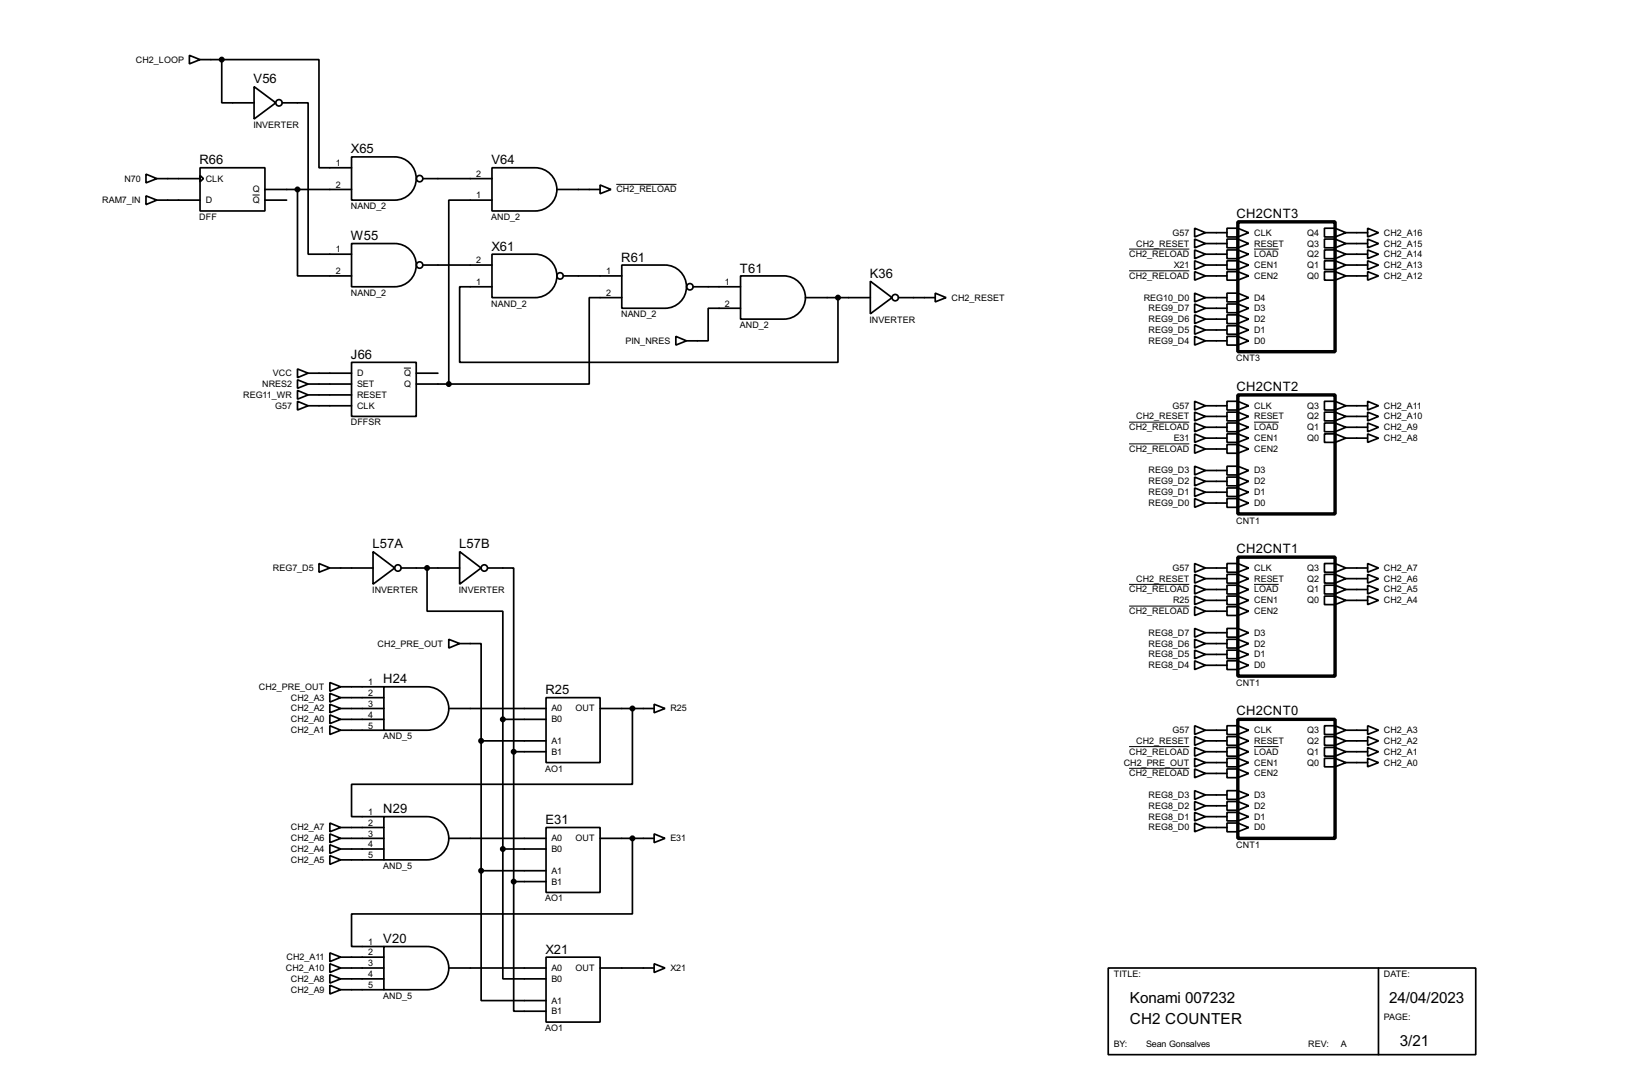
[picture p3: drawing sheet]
<svg xmlns="http://www.w3.org/2000/svg" width="383mm" height="256mm" viewBox="0 0 383 256" stroke-linecap="round" stroke-linejoin="round" font-family="sans-serif">
<g fill="none" stroke="#000" stroke-width=".4">
<path d="M44.5 13l2.5 1-2.5 1zM47 14h5.1M52.1 14h22.9v25.4h7.6M52.1 14v10.2h7.6M47 39.4h15.3v10.2h-15.3zM59.7 20.4l5.1 3.8-5.1 3.8zM66.3 24.2h6.1v35.5h10.2M82.6 36.9h10.2a5.1 5.1 0 0 1 5 5 5.1 5.1 0 0 1-5 5.1h-10.2zM115.6 39.4h10.2a5.1 5.1 0 0 1 5.1 5.1 5.1 5.1 0 0 1-5.1 5.1h-10.2zM34.3 46l2.6 1-2.6 1.1zM34.3 40.9l2.6 1.1-2.6 1zM36.9 42h10.1"/>
<path d="M36.9 47h10.1M47 41.2l.8 .8-.8 .7zM62.3 44.5h20.3M62.3 47h5.1M69.9 44.5v20.3h12.7M82.6 57.2h10.2a5.1 5.1 0 0 1 5 5.1 5.1 5.1 0 0 1-5 5.1h-10.2zM99.4 42h16.2M115.6 59.7h10.2a5.1 5.1 0 0 1 5.1 5.1 5.1 5.1 0 0 1-5.1 5.1h-10.2zM115.6 47h-10.1v43.2M130.9 44.5h10.1M141 43.5l2.6 1-2.6 1zM280.7 56.2l2.6 1-2.6 1z"/>
<path d="M280.7 53.6l2.6 1.1-2.6 1zM280.7 58.7l2.6 1-2.6 1.1zM283.3 59.7h5M283.3 57.2h5M283.3 54.7h5M288.3 53.6h2.6l2.5 1.1-2.5 1h-2.6zM288.3 56.2h2.6l2.5 1-2.5 1h-2.6zM288.3 58.7h2.6l2.5 1-2.5 1.1h-2.6zM290.9 53.6v2.1M290.9 56.2v2M290.9 58.7v2.1M311.2 58.7h2.5l2.6 1-2.6 1.1h-2.5z"/>
<path d="M311.2 56.2h2.5l2.6 1-2.6 1h-2.5zM311.2 53.6h2.5l2.6 1.1-2.6 1h-2.5zM313.7 53.6v2.1M313.7 56.2v2M313.7 58.7v2.1M316.3 59.7h5.1M316.3 57.2h5.1M316.3 54.7h5.1M321.4 58.7l2.5 1-2.5 1.1zM321.4 56.2l2.5 1-2.5 1zM321.4 53.6l2.5 1.1-2.5 1zM99.4 62.3h16.2"/>
<path d="M115.6 67.4h-7.6v17.7h88.9v-15.2M132.4 64.8h13.7M146.1 62.3h10.2a5.1 5.1 0 0 1 5 5 5.1 5.1 0 0 1-5 5.1h-10.2zM146.1 69.9h-7.6v20.3h-33M158.8 79l2.5 1.1-2.5 1zM162.9 67.4h11.1M174 64.8h10.2a5.1 5.1 0 0 1 5.1 5.1 5.1 5.1 0 0 1-5.1 5.1h-10.2zM174 72.4h-7.6v7.7h-5.1M189.3 69.9h15.2M204.5 66.1l5.1 3.8-5.1 3.8zM211.1 69.9h8.7M219.8 68.9l2.5 1-2.5 1z"/>
<path d="M280.7 71.4l2.6 1-2.6 1.1zM280.7 74l2.6 1-2.6 1zM280.7 76.5l2.6 1-2.6 1zM280.7 79l2.6 1.1-2.6 1zM280.7 63.8l2.6 1-2.6 1zM280.7 61.3l2.6 1-2.6 1zM280.7 68.9l2.6 1-2.6 1zM283.3 64.8h5M283.3 69.9h5M283.3 62.3h5M283.3 72.4h5M283.3 75h5"/>
<path d="M283.3 77.5h5M288.3 61.3h2.6l2.5 1-2.5 1h-2.6zM288.3 63.8h2.6l2.5 1-2.5 1h-2.6zM288.3 71.4h2.6l2.5 1-2.5 1.1h-2.6zM288.3 74h2.6l2.5 1-2.5 1h-2.6zM288.3 76.5h2.6l2.5 1-2.5 1h-2.6zM288.3 79h2.6l2.5 1.1-2.5 1h-2.6zM288.3 68.9h2.6l2.5 1-2.5 1h-2.6zM290.9 61.3v2M290.9 63.8v2M290.9 68.9v2M290.9 71.4v2.1"/>
<path d="M290.9 74v2M290.9 76.5v2M290.9 79v2.1M311.2 63.8h2.5l2.6 1-2.6 1h-2.5zM311.2 61.3h2.5l2.6 1-2.6 1h-2.5zM313.7 61.3v2M313.7 63.8v2M316.3 64.8h5.1M316.3 62.3h5.1M321.4 63.8l2.5 1-2.5 1zM321.4 61.3l2.5 1-2.5 1zM69.9 86.7l2.5 1-2.5 1z"/>
<path d="M69.9 94.3l2.5 1-2.5 1zM69.9 91.7l2.5 1.1-2.5 1zM69.9 89.2l2.5 1-2.5 1zM72.4 90.2h10.2M72.4 87.7h10.2M72.4 95.3h10.2M72.4 92.8h10.2M82.6 85.1h15.2v12.7h-15.2zM97.8 90.2h7.7M97.8 87.7h5.1M280.7 94.3l2.6 1-2.6 1zM280.7 96.8l2.6 1-2.6 1.1z"/>
<path d="M280.7 99.4l2.6 1-2.6 1zM283.3 95.3h5M283.3 97.8h5M283.3 80.1h5M288.3 94.3h2.6l2.5 1-2.5 1h-2.6zM288.3 96.8h2.6l2.5 1-2.5 1.1h-2.6zM288.3 99.4h2.6l2.5 1-2.5 1h-2.6zM290.9 94.3v2M290.9 96.8v2.1M290.9 99.4v2M311.2 99.4h2.5l2.6 1-2.6 1h-2.5zM311.2 96.8h2.5l2.6 1-2.6 1.1h-2.5z"/>
<path d="M311.2 94.3h2.5l2.6 1-2.6 1h-2.5zM313.7 94.3v2M313.7 96.8v2.1M313.7 99.4v2M316.3 95.3h5.1M316.3 97.8h5.1M321.4 99.4l2.5 1-2.5 1zM321.4 96.8l2.5 1-2.5 1.1zM321.4 94.3l2.5 1-2.5 1zM280.7 109.5l2.6 1-2.6 1.1zM280.7 112.1l2.6 1-2.6 1zM280.7 114.6l2.6 1-2.6 1z"/>
<path d="M280.7 117.1l2.6 1.1-2.6 1zM280.7 104.4l2.6 1.1-2.6 1zM280.7 101.9l2.6 1-2.6 1zM283.3 102.9h5M283.3 100.4h5M283.3 110.5h5M283.3 113.1h5M283.3 115.6h5M283.3 118.2h5M283.3 105.5h5M288.3 101.9h2.6l2.5 1-2.5 1h-2.6zM288.3 104.4h2.6l2.5 1.1-2.5 1h-2.6z"/>
<path d="M288.3 109.5h2.6l2.5 1-2.5 1.1h-2.6zM288.3 112.1h2.6l2.5 1-2.5 1h-2.6zM288.3 114.6h2.6l2.5 1-2.5 1h-2.6zM288.3 117.1h2.6l2.5 1.1-2.5 1h-2.6zM290.9 101.9v2M290.9 104.4v2.1M290.9 109.5v2.1M290.9 112.1v2M290.9 114.6v2M290.9 117.1v2.1M311.2 101.9h2.5l2.6 1-2.6 1h-2.5zM313.7 101.9v2"/>
<path d="M316.3 102.9h5.1M316.3 100.4h5.1M321.4 101.9l2.5 1-2.5 1zM75 132.4l2.5 1-2.5 1zM77.5 133.4h10.2M87.7 129.6l5.1 3.8-5.1 3.8zM94.3 133.4h13.7M100.4 133.4v10.2h17.8v25.4M108 129.6l5.1 3.8-5.1 3.8zM114.6 133.4h6.1v43.2M280.7 132.4l2.6 1-2.6 1zM280.7 134.9l2.6 1-2.6 1.1z"/>
<path d="M280.7 137.5l2.6 1-2.6 1zM283.3 133.4h5M283.3 135.9h5M283.3 138.5h5M288.3 132.4h2.6l2.5 1-2.5 1h-2.6zM288.3 134.9h2.6l2.5 1-2.5 1.1h-2.6zM288.3 137.5h2.6l2.5 1-2.5 1h-2.6zM290.9 132.4v2M290.9 134.9v2.1M290.9 137.5v2M311.2 137.5h2.5l2.6 1-2.6 1h-2.5zM311.2 134.9h2.5l2.6 1-2.6 1.1h-2.5z"/>
<path d="M311.2 132.4h2.5l2.6 1-2.6 1h-2.5zM313.7 132.4v2M313.7 134.9v2.1M313.7 137.5v2M316.3 133.4h5.1M316.3 135.9h5.1M316.3 138.5h5.1M321.4 137.5l2.5 1-2.5 1zM321.4 134.9l2.5 1-2.5 1.1zM321.4 132.4l2.5 1-2.5 1zM105.5 150.2l2.5 1-2.5 1zM108 151.2h5.1v22.8"/>
<path d="M280.7 147.6l2.6 1-2.6 1.1zM280.7 150.2l2.6 1-2.6 1zM280.7 152.7l2.6 1-2.6 1zM280.7 155.2l2.6 1.1-2.6 1zM280.7 142.5l2.6 1.1-2.6 1zM280.7 140l2.6 1-2.6 1zM283.3 141h5M283.3 148.6h5M283.3 151.2h5M283.3 153.7h5M283.3 156.3h5M283.3 143.6h5"/>
<path d="M288.3 140h2.6l2.5 1-2.5 1h-2.6zM288.3 142.5h2.6l2.5 1.1-2.5 1h-2.6zM288.3 147.6h2.6l2.5 1-2.5 1.1h-2.6zM288.3 150.2h2.6l2.5 1-2.5 1h-2.6zM288.3 152.7h2.6l2.5 1-2.5 1h-2.6zM288.3 155.2h2.6l2.5 1.1-2.5 1h-2.6zM290.9 140v2M290.9 142.5v2.1M290.9 147.6v2.1M290.9 150.2v2M290.9 152.7v2M290.9 155.2v2.1"/>
<path d="M311.2 140h2.5l2.6 1-2.6 1h-2.5zM313.7 140v2M316.3 141h5.1M321.4 140l2.5 1-2.5 1zM77.5 170.5l2.6 1-2.6 1zM77.5 167.9l2.6 1.1-2.6 1zM77.5 162.9l2.6 1-2.6 1zM77.5 160.3l2.6 1-2.6 1.1zM77.5 165.4l2.6 1-2.6 1zM80.1 166.4h10.1M80.1 171.5h10.1M80.1 169h10.1"/>
<path d="M80.1 163.9h10.1M80.1 161.3h10.1M90.2 161.3h10.2a5.1 5.1 0 0 1 5.1 5.1 5.1 5.1 0 0 1-5.1 5.1h-10.2zM105.5 166.4h22.8M113.1 174h15.2M113.1 174v30.5M118.2 169h10.1M118.2 169v30.4M120.7 176.6h7.6M120.7 176.6v30.5M128.3 163.9h12.7v15.2h-12.7zM141 166.4h12.7"/>
<path d="M148.6 166.4v17.8h-66v7.6h7.6M153.7 165.4l2.6 1-2.6 1zM280.7 173l2.6 1-2.6 1.1zM280.7 170.5l2.6 1-2.6 1zM280.7 175.6l2.6 1-2.6 1zM280.7 178.1l2.6 1-2.6 1zM283.3 171.5h5M283.3 179.1h5M283.3 176.6h5M283.3 174h5M288.3 170.5h2.6l2.5 1-2.5 1h-2.6zM288.3 173h2.6l2.5 1-2.5 1.1h-2.6z"/>
<path d="M288.3 175.6h2.6l2.5 1-2.5 1h-2.6zM288.3 178.1h2.6l2.5 1-2.5 1h-2.6zM290.9 170.5v2M290.9 173v2.1M290.9 175.6v2M290.9 178.1v2M311.2 178.1h2.5l2.6 1-2.6 1h-2.5zM311.2 175.6h2.5l2.6 1-2.6 1h-2.5zM311.2 173h2.5l2.6 1-2.6 1.1h-2.5zM311.2 170.5h2.5l2.6 1-2.6 1h-2.5zM313.7 170.5v2M313.7 173v2.1"/>
<path d="M313.7 175.6v2M313.7 178.1v2M316.3 171.5h5.1M316.3 179.1h5.1M316.3 176.6h5.1M316.3 174h5.1M321.4 178.1l2.5 1-2.5 1zM321.4 175.6l2.5 1-2.5 1zM321.4 173l2.5 1-2.5 1.1zM321.4 170.5l2.5 1-2.5 1zM77.5 193.3l2.6 1.1-2.6 1zM77.5 195.9l2.6 1-2.6 1z"/>
<path d="M77.5 198.4l2.6 1-2.6 1.1zM80.1 196.9h10.1M80.1 194.4h10.1M80.1 199.4h10.1M90.2 191.8h10.2a5.1 5.1 0 0 1 5.1 5.1 5.1 5.1 0 0 1-5.1 5.1h-10.2zM105.5 196.9h22.8M118.2 199.4v30.5h10.1M118.2 199.4h10.1M128.3 194.4h12.7v15.2h-12.7zM141 196.9h12.7M148.6 196.9v17.8h-66v7.6h7.6M153.7 195.9l2.6 1-2.6 1z"/>
<path d="M280.7 185.7l2.6 1-2.6 1.1zM280.7 188.3l2.6 1-2.6 1zM280.7 190.8l2.6 1-2.6 1zM280.7 193.3l2.6 1.1-2.6 1zM280.7 180.6l2.6 1.1-2.6 1zM283.3 194.4h5M283.3 186.7h5M283.3 189.3h5M283.3 191.8h5M283.3 181.7h5M288.3 180.6h2.6l2.5 1.1-2.5 1h-2.6zM288.3 185.7h2.6l2.5 1-2.5 1.1h-2.6z"/>
<path d="M288.3 188.3h2.6l2.5 1-2.5 1h-2.6zM288.3 190.8h2.6l2.5 1-2.5 1h-2.6zM288.3 193.3h2.6l2.5 1.1-2.5 1h-2.6zM290.9 180.6v2.1M290.9 185.7v2.1M290.9 188.3v2M290.9 190.8v2M290.9 193.3v2.1M77.5 201l2.6 1-2.6 1zM80.1 202h10.1M113.1 204.5v30.5h15.2M113.1 204.5h15.2"/>
<path d="M120.7 207.1v30.4h7.6M120.7 207.1h7.6M77.5 231.4l2.6 1.1-2.6 1zM77.5 228.9l2.6 1-2.6 1zM77.5 226.4l2.6 1-2.6 1zM77.5 223.8l2.6 1-2.6 1.1zM80.1 227.4h10.1M80.1 232.5h10.1M80.1 229.9h10.1M80.1 224.8h10.1M90.2 222.3h10.2a5.1 5.1 0 0 1 5.1 5.1 5.1 5.1 0 0 1-5.1 5.1h-10.2zM105.5 227.4h22.8"/>
<path d="M128.3 224.8h12.7v15.3h-12.7zM141 227.4h12.7M153.7 226.4l2.6 1-2.6 1zM260.4 227.4h86.4v20.3h-86.4zM323.9 227.4v20.3"/>
<circle cx="65.5" cy="24.2" r=".75"/>
<circle cx="98.6" cy="42" r=".75"/>
<circle cx="98.6" cy="62.3" r=".75"/>
<circle cx="131.6" cy="64.8" r=".75"/>
<circle cx="162.1" cy="67.4" r=".75"/>
<circle cx="210.3" cy="69.9" r=".75"/>
<circle cx="93.5" cy="133.4" r=".75"/>
<circle cx="113.8" cy="133.4" r=".75"/>
</g>
<g fill="#000" stroke="#000" stroke-width=".4">
<circle cx="52.1" cy="14" r=".5"/>
<circle cx="69.9" cy="44.5" r=".5"/>
<circle cx="196.9" cy="69.9" r=".5"/>
<circle cx="105.4" cy="90.2" r=".5"/>
<circle cx="100.3" cy="133.4" r=".5"/>
<circle cx="113" cy="174" r=".5"/>
<circle cx="118.1" cy="169" r=".5"/>
<circle cx="120.7" cy="176.6" r=".5"/>
<circle cx="148.6" cy="166.4" r=".5"/>
<circle cx="118.1" cy="199.4" r=".5"/>
<circle cx="148.6" cy="196.9" r=".5"/>
<circle cx="113" cy="204.5" r=".5"/>
<circle cx="120.7" cy="207.1" r=".5"/>
</g>
<g fill="none" stroke="#000" stroke-width=".23">
<path d="M59.4 45.8h1.6M144.8 43.3h14.2M265.3 58.5h14.2M294.7 58.5h5.8M265.3 63.6h14.2M94.9 86.5h1.7M265.3 99.2h14.2M294.7 99.2h5.8M265.3 104.3h14.2M265.3 137.3h14.2M294.7 137.3h5.8M265.3 142.4h14.2"/>
<path d="M265.3 175.4h14.2M294.7 175.4h5.8M265.3 180.5h14.2"/>
</g>
<path d="M290.9 52.1h22.8v30.5h-22.8zM290.9 92.8h22.8v27.9h-22.8zM290.9 130.9h22.8v27.9h-22.8zM290.9 169h22.8v27.9h-22.8z" fill="none" stroke="#000" stroke-width=".8"/>
<g font-size="4">
<text x="265.5" y="235.5">Konami 007232</text>
<text x="326.4" y="235.5">24/04/2023</text>
<text x="265.5" y="240.6">CH2 COUNTER</text>
<text x="329" y="245.7">3/21</text>
</g>
<g font-size="3.4">
<text x="59.6" y="19.5">V56</text>
<text x="46.9" y="38.6">R66</text>
<text x="82.5" y="36">X65</text>
<text x="115.5" y="38.6">V64</text>
<text x="290.5" y="51.1">CH2CNT3</text>
<text x="82.5" y="56.4">W55</text>
<text x="115.5" y="58.9">X61</text>
<text x="146" y="61.4">R61</text>
<text x="173.9" y="64">T61</text>
<text x="204.4" y="65.3">K36</text>
<text x="82.5" y="84.3">J66</text>
<text x="290.5" y="91.8">CH2CNT2</text>
<text x="87.5" y="128.8">L57A</text>
<text x="107.9" y="128.8">L57B</text>
<text x="290.5" y="129.9">CH2CNT1</text>
<text x="90.1" y="160.5">H24</text>
<text x="128.2" y="163.1">R25</text>
<text x="290.5" y="168">CH2CNT0</text>
<text x="90.1" y="191">N29</text>
<text x="128.2" y="193.6">E31</text>
<text x="90.1" y="221.5">V20</text>
<text x="128.2" y="224">X21</text>
</g>
<g font-size="2.4">
<text x="31.9" y="14.7">CH2_LOOP</text>
<text x="59.5" y="30">INVERTER</text>
<text x="78.9" y="39">1</text>
<text x="111.9" y="41.6">2</text>
<text x="24" y="47.7">RAM7_IN</text>
<text x="29.2" y="42.7">N70</text>
<text x="48.3" y="42.7">CLK</text>
<text x="48.3" y="47.7">D</text>
<text x="59.4" y="45.2">Q</text>
<text x="59.4" y="47.7">Q</text>
<text x="78.9" y="44.1">2</text>
<text x="111.9" y="46.6">1</text>
<text x="144.8" y="45.2">CH2_RELOAD</text>
<text x="46.8" y="51.6">DFF</text>
<text x="82.4" y="49.1">NAND_2</text>
<text x="115.4" y="51.6">AND_2</text>
<text x="78.9" y="59.3">1</text>
<text x="267" y="57.9">CH2_RESET</text>
<text x="275.5" y="55.4">G57</text>
<text x="294.7" y="55.4">CLK</text>
<text x="294.7" y="57.9">RESET</text>
<text x="307.1" y="57.9">Q3</text>
<text x="307.1" y="55.4">Q4</text>
<text x="325.2" y="57.9">CH2_A15</text>
<text x="325.2" y="55.4">CH2_A16</text>
<text x="78.9" y="64.4">2</text>
<text x="111.9" y="61.9">2</text>
<text x="142.4" y="64.4">1</text>
<text x="265.3" y="60.4">CH2_RELOAD</text>
<text x="265.3" y="65.5">CH2_RELOAD</text>
<text x="275.8" y="62.9">X21</text>
<text x="294.7" y="60.4">LOAD</text>
<text x="294.7" y="62.9">CEN1</text>
<text x="294.7" y="65.5">CEN2</text>
<text x="307.1" y="65.5">Q0</text>
<text x="307.1" y="62.9">Q1</text>
<text x="307.1" y="60.4">Q2</text>
<text x="325.2" y="65.5">CH2_A12</text>
<text x="325.2" y="62.9">CH2_A13</text>
<text x="325.2" y="60.4">CH2_A14</text>
<text x="82.4" y="69.5">NAND_2</text>
<text x="111.9" y="67">1</text>
<text x="115.4" y="72">NAND_2</text>
<text x="142.4" y="69.5">2</text>
<text x="170.4" y="67">1</text>
<text x="170.4" y="72">2</text>
<text x="223.6" y="70.6">CH2_RESET</text>
<text x="268.7" y="70.6">REG10_D0</text>
<text x="294.7" y="70.6">D4</text>
<text x="145.9" y="74.5">NAND_2</text>
<text x="173.8" y="77.1">AND_2</text>
<text x="204.3" y="75.8">INVERTER</text>
<text x="269.9" y="73.1">REG9_D7</text>
<text x="269.9" y="75.6">REG9_D6</text>
<text x="294.7" y="73.1">D3</text>
<text x="294.7" y="75.6">D2</text>
<text x="147" y="80.8">PIN_NRES</text>
<text x="269.9" y="78.2">REG9_D5</text>
<text x="269.9" y="80.8">REG9_D4</text>
<text x="294.7" y="78.2">D1</text>
<text x="294.7" y="80.8">D0</text>
<text x="64.1" y="88.4">VCC</text>
<text x="83.9" y="88.4">D</text>
<text x="94.9" y="88.4">Q</text>
<text x="290.5" y="84.9">CNT3</text>
<text x="57.1" y="93.5">REG11_WR</text>
<text x="61.6" y="90.9">NRES2</text>
<text x="83.9" y="93.5">RESET</text>
<text x="83.9" y="90.9">SET</text>
<text x="94.9" y="90.9">Q</text>
<text x="64.7" y="96">G57</text>
<text x="82.4" y="99.9">DFFSR</text>
<text x="83.9" y="96">CLK</text>
<text x="265.3" y="101.1">CH2_RELOAD</text>
<text x="267" y="98.5">CH2_RESET</text>
<text x="275.5" y="96">G57</text>
<text x="294.7" y="96">CLK</text>
<text x="294.7" y="98.5">RESET</text>
<text x="294.7" y="101.1">LOAD</text>
<text x="307.1" y="101.1">Q1</text>
<text x="307.1" y="98.5">Q2</text>
<text x="307.1" y="96">Q3</text>
<text x="325.2" y="101.1">CH2_A9</text>
<text x="325.2" y="98.5">CH2_A10</text>
<text x="325.2" y="96">CH2_A11</text>
<text x="265.3" y="106.2">CH2_RELOAD</text>
<text x="275.8" y="103.6">E31</text>
<text x="294.7" y="103.6">CEN1</text>
<text x="294.7" y="106.2">CEN2</text>
<text x="307.1" y="103.6">Q0</text>
<text x="325.2" y="103.6">CH2_A8</text>
<text x="269.9" y="111.2">REG9_D3</text>
<text x="269.9" y="113.8">REG9_D2</text>
<text x="294.7" y="111.2">D3</text>
<text x="294.7" y="113.8">D2</text>
<text x="269.9" y="116.3">REG9_D1</text>
<text x="269.9" y="118.9">REG9_D0</text>
<text x="294.7" y="116.3">D1</text>
<text x="294.7" y="118.9">D0</text>
<text x="290.5" y="123">CNT1</text>
<text x="64.1" y="134.1">REG7_D5</text>
<text x="267" y="136.6">CH2_RESET</text>
<text x="275.5" y="134.1">G57</text>
<text x="294.7" y="134.1">CLK</text>
<text x="294.7" y="136.6">RESET</text>
<text x="307.1" y="136.6">Q2</text>
<text x="307.1" y="134.1">Q3</text>
<text x="325.2" y="136.6">CH2_A6</text>
<text x="325.2" y="134.1">CH2_A7</text>
<text x="87.5" y="139.3">INVERTER</text>
<text x="107.8" y="139.3">INVERTER</text>
<text x="265.3" y="139.2">CH2_RELOAD</text>
<text x="275.6" y="141.7">R25</text>
<text x="294.7" y="139.2">LOAD</text>
<text x="294.7" y="141.7">CEN1</text>
<text x="307.1" y="141.7">Q0</text>
<text x="307.1" y="139.2">Q1</text>
<text x="325.2" y="141.7">CH2_A4</text>
<text x="325.2" y="139.2">CH2_A5</text>
<text x="265.3" y="144.3">CH2_RELOAD</text>
<text x="269.9" y="149.3">REG8_D7</text>
<text x="294.7" y="144.3">CEN2</text>
<text x="294.7" y="149.3">D3</text>
<text x="88.7" y="151.9">CH2_PRE_OUT</text>
<text x="269.9" y="151.9">REG8_D6</text>
<text x="269.9" y="154.4">REG8_D5</text>
<text x="294.7" y="151.9">D2</text>
<text x="294.7" y="154.4">D1</text>
<text x="86.5" y="160.9">1</text>
<text x="269.9" y="157">REG8_D4</text>
<text x="290.5" y="161.1">CNT1</text>
<text x="294.7" y="157">D0</text>
<text x="60.8" y="162">CH2_PRE_OUT</text>
<text x="68.3" y="164.6">CH2_A3</text>
<text x="68.3" y="167.1">CH2_A2</text>
<text x="86.5" y="163.5">2</text>
<text x="86.5" y="166">3</text>
<text x="129.6" y="167.1">A0</text>
<text x="135.2" y="167.1">OUT</text>
<text x="157.5" y="167.1">R25</text>
<text x="68.3" y="172.2">CH2_A1</text>
<text x="68.3" y="169.7">CH2_A0</text>
<text x="86.5" y="168.6">4</text>
<text x="86.5" y="171.1">5</text>
<text x="90" y="173.6">AND_5</text>
<text x="129.6" y="169.7">B0</text>
<text x="275.5" y="172.2">G57</text>
<text x="294.7" y="172.2">CLK</text>
<text x="307.1" y="172.2">Q3</text>
<text x="325.2" y="172.2">CH2_A3</text>
<text x="129.6" y="174.7">A1</text>
<text x="129.6" y="177.3">B1</text>
<text x="264" y="179.8">CH2_PRE_OUT</text>
<text x="265.3" y="177.3">CH2_RELOAD</text>
<text x="267" y="174.7">CH2_RESET</text>
<text x="294.7" y="174.7">RESET</text>
<text x="294.7" y="177.3">LOAD</text>
<text x="294.7" y="179.8">CEN1</text>
<text x="307.1" y="179.8">Q0</text>
<text x="307.1" y="177.3">Q1</text>
<text x="307.1" y="174.7">Q2</text>
<text x="325.2" y="179.8">CH2_A0</text>
<text x="325.2" y="177.3">CH2_A1</text>
<text x="325.2" y="174.7">CH2_A2</text>
<text x="128.1" y="181.2">AO1</text>
<text x="265.3" y="182.4">CH2_RELOAD</text>
<text x="294.7" y="182.4">CEN2</text>
<text x="86.5" y="191.4">1</text>
<text x="269.9" y="187.4">REG8_D3</text>
<text x="269.9" y="190">REG8_D2</text>
<text x="294.7" y="187.4">D3</text>
<text x="294.7" y="190">D2</text>
<text x="68.3" y="195.1">CH2_A7</text>
<text x="68.3" y="197.6">CH2_A6</text>
<text x="86.5" y="194">2</text>
<text x="86.5" y="196.5">3</text>
<text x="129.6" y="197.6">A0</text>
<text x="135.2" y="197.6">OUT</text>
<text x="157.5" y="197.6">E31</text>
<text x="269.9" y="192.5">REG8_D1</text>
<text x="269.9" y="195.1">REG8_D0</text>
<text x="294.7" y="192.5">D1</text>
<text x="294.7" y="195.1">D0</text>
<text x="68.3" y="200.1">CH2_A4</text>
<text x="68.3" y="202.7">CH2_A5</text>
<text x="86.5" y="199">4</text>
<text x="86.5" y="201.6">5</text>
<text x="129.6" y="200.1">B0</text>
<text x="290.5" y="199.2">CNT1</text>
<text x="90" y="204.1">AND_5</text>
<text x="129.6" y="205.2">A1</text>
<text x="129.6" y="207.8">B1</text>
<text x="128.1" y="211.7">AO1</text>
<text x="86.5" y="221.9">1</text>
<text x="67.3" y="225.5">CH2_A11</text>
<text x="86.5" y="224.4">2</text>
<text x="86.5" y="227">3</text>
<text x="67.2" y="228.1">CH2_A10</text>
<text x="68.3" y="233.2">CH2_A9</text>
<text x="68.3" y="230.6">CH2_A8</text>
<text x="86.5" y="229.5">4</text>
<text x="86.5" y="232.1">5</text>
<text x="129.6" y="230.6">B0</text>
<text x="129.6" y="228.1">A0</text>
<text x="135.2" y="228.1">OUT</text>
<text x="157.5" y="228.1">X21</text>
<text x="261.7" y="229.5">TITLE:</text>
<text x="325.2" y="229.5">DATE:</text>
<text x="90" y="234.6">AND_5</text>
<text x="129.6" y="235.7">A1</text>
<text x="129.6" y="238.2">B1</text>
<text x="325.2" y="239.7">PAGE:</text>
<text x="128.1" y="242.2">AO1</text>
<text x="261.7" y="246">BY:</text>
<text x="269.3" y="246">Sean Gonsalves</text>
<text x="307.4" y="246">REV:</text>
<text x="315" y="246">A</text>
</g>
</svg>
